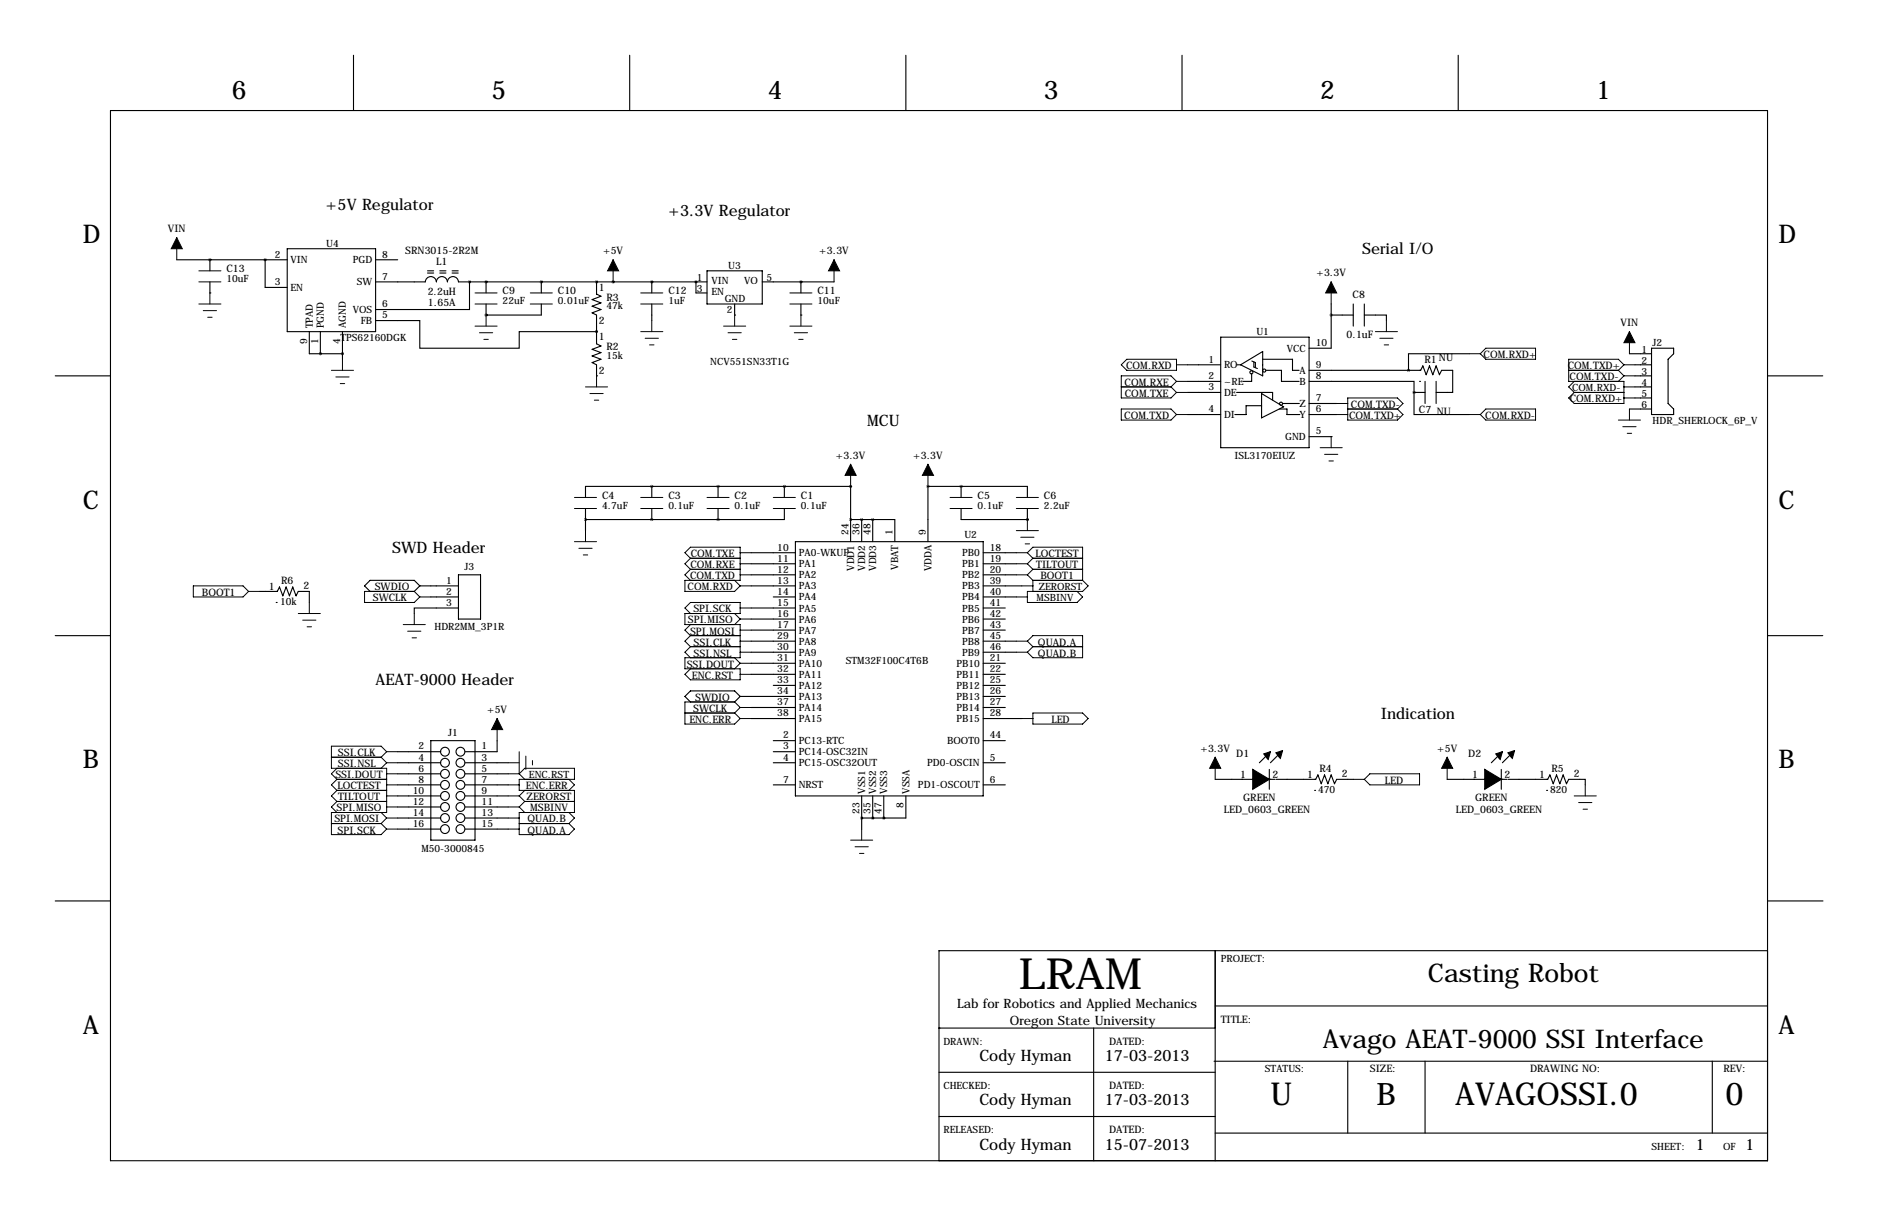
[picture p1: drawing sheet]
<svg xmlns="http://www.w3.org/2000/svg" width="432mm" height="279mm" viewBox="0 0 432 279" stroke-linecap="round" stroke-linejoin="round" font-family="sans-serif">
<g fill="none" stroke="#000" stroke-width=".25">
<path d="M81.3 12.7v12.7M144.8 12.7v12.7M208.3 12.7v12.7M271.8 12.7v12.7M335.3 12.7v12.7M25.4 25.4h381v241.3h-381zM40.6 59.7h25.4M48.3 59.7h.1M48.3 59.7v2.5M61 59.7h.1M61 59.7v6.3h5M66 57.2h20.4v19h-20.4z"/>
<path d="M86.4 59.7h5M48.3 67.3h.1M48.3 64.8v2.5M71.1 76.2v5.1h7.6M73.7 76.2v5.1M78.7 76.2v6.3M86.4 64.8h11.4a1.27 1.27 0 0 1 1.3-1.2 1.27 1.27 0 0 1 1.2 1.2 1.27 1.27 0 0 1 1.3-1.2 1.27 1.27 0 0 1 1.3 1.2 1.27 1.27 0 0 1 1.2-1.2 1.27 1.27 0 0 1 1.3 1.2h57.2M86.4 73.7h10.1v6.3h22.9v-3.8h17.8M107.9 64.8h.1M107.9 64.8v6.3h-21.5M111.8 72.4h.1M111.8 64.8h.1"/>
<path d="M111.8 64.8v2.5M111.8 69.8v2.6M124.5 64.8h.1M124.5 69.8v2.6h-12.7M124.5 64.8v2.5M137.2 76.2h.1M137.2 64.8h.1M137.2 64.8v2.8l1 .5-2.1 .7 2.1 .8-2.1 .8 2.1 .7-2.1 .8 1.1 .5v6.6l1 .5-2.1 .8 2.1 .7-2.1 .8 2.1 .7-2.1 .8 1.1 .5v2.6M141 64.8h.1M149.9 64.8h.1M149.9 64.8v2.5M149.9 69.8v3.9"/>
<path d="M160 64.8h.1M160 64.8v2.5h2.6M162.6 62.2h12.7v7.6h-12.7zM168.9 72.4h.1M168.9 69.8v2.6M175.3 64.8h16.5M184.1 72.4h.1M184.1 64.8h.1M184.1 64.8v2.5M184.1 69.8v2.6M280.7 77.5h20.3v25.4h-20.3zM306.1 69.8v10.2h-5.1"/>
<path d="M306.1 72.4h5M311.1 69.8v5.1M313.7 72.4h5.1v1.3M313.7 69.8v5.1M12.7 86.4h12.7M73.7 81.3h.1M78.7 81.3h.1M137.2 86.4h.1M273 87.6h7.7M273 83.8h7.7M273 95.2h7.7M273 90.2h7.7"/>
<path d="M284.3 90.2h8.3v1.7M284.4 83.8h.8M285.2 83.8l5.1-3v5.6zM287.8 85.9v1.7h-2M287.8 83l.8 .3v1.2M288.3 83.2v1.1l.8 .4M290.1 90.4l5 3.1-5 2.5zM290.1 93.2h-3.6v2h-2.6M290.4 82.5h6.8v2.6h1.5M291.1 85.1h3.5v2.5h4.1M294.1 94h1.8v1.2h3M294.9 92.7h3.9"/>
<path d="M301 85.1h25.6l.6-1 .7 2 .8-2 .7 2 .8-2 .8 2 .5-1h2.5v5.1h-3.8M301 87.6h24.1v2.6M301 95.2h6.3M301 92.7h6.3M323.8 85.1h.1M325.1 90.2h.1M325.1 90.2v5h12.7M325.1 90.2h2.6M326.4 87.6h.1M327.7 87.6v5.1M330.2 87.6v5.1M337.8 81.3h-14v3.8"/>
<path d="M374.6 94h5.1M374.6 81.3h5.1M375.9 86.4h3.8M375.9 83.8h3.8M375.9 88.9h3.8M375.9 91.4h3.8M379.7 80h5.1v1.3l-1.3 1.2v10.2l1.3 1.3v1.2h-5.1zM406.4 86.4h12.7M134.6 119.4h.1M134.6 116.8v5.1M149.9 111.8h.1M149.9 119.4h.1"/>
<path d="M149.9 111.8v2.5M149.9 116.8v2.6M165.1 111.8h.1M165.1 119.4h.1M165.1 111.8v2.5M165.1 116.8v2.6M180.3 111.8h.1M180.3 111.8v2.5M180.3 116.8v2.6h-45.7M195.6 119.4h.1M195.6 111.8h.1M195.6 119.4h10.1v5.1"/>
<path d="M195.6 111.8v12.7M195.6 111.8h-61v2.5M198.1 119.4h.1M198.1 119.4v5.1M200.7 119.4h.1M200.7 119.4v5.1M213.4 111.8h.1M213.4 111.8v12.7M213.4 111.8h22.8v2.5M221 111.8h.1M221 111.8v2.5M221 116.8v2.6h15.2"/>
<path d="M236.2 119.4h.1M236.2 116.8v2.6M301 100.3h5.1M306.1 100.3h.1M59.7 135.9h4.1l.5-1 .7 2 .8-2 .7 2 .8-2 .8 2 .5-1h2.5v2.5M63.5 138.4h.1M85.1 133.3h10.1l1.3 1.3-1.3 1.3h-10.1l-1.3-1.3zM96.5 134.6h8.9M99.1 137.2h6.3M105.4 139.7h-10.2v1.3M105.4 132.1h5.1v10.1h-5.1zM172.7 127h10.2"/>
<path d="M172.7 129.5h10.2M172.7 132.1h10.2M172.7 134.6h10.2M172.7 139.7h10.2M177.8 137.2h5.1M182.9 124.5h43.2v58.4h-43.2zM226.1 127h7.6M226.1 129.5h7.6M226.1 132.1h7.6M226.1 134.6h8.8M226.1 137.2h7.6M226.1 139.7h5"/>
<path d="M12.7 146h12.7M172.7 142.2h10.2M172.7 144.8h10.2M172.7 147.3h10.2M172.7 149.9h10.2M172.7 152.4h10.2M172.7 154.9h10.2M177.8 157.5h5.1M226.1 142.2h5M226.1 144.8h5M226.1 147.3h7.6M226.1 149.9h7.6"/>
<path d="M226.1 152.4h5M226.1 154.9h5M226.1 157.5h5M406.4 146h12.7M91.4 172.7h9.9M91.4 175.3h9.9M91.4 177.8h9.9M99.1 170.2h10.1v22.8h-10.1zM106.9 175.3h9.9M106.9 177.8h9.9M114.3 170.2v2.5h-7.4M157.5 160l1.2-1.2h10.2l1.3 1.2-1.3 1.3h-10.2z"/>
<path d="M170.2 160h12.7M172.7 162.6h10.2M172.7 165.1h10.2M177.8 170.2h5.1M177.8 172.7h5.1M177.8 175.3h5.1M226.1 170.2h5M226.1 175.3h5M226.1 160h5M226.1 162.6h5M226.1 165.1h8.8M279.4 179.1h13.7"/>
<path d="M291.8 176.8v4.6M292.1 172.7l-2.5 2.6M293.4 179.1h9.1l.5-1 .8 2 .7-2 .8 2 .8-2 .7 2 .5-1h3.8M294.6 172.7l-2.5 2.6M332.7 179.1h13.8M345.2 176.8v4.6M345.4 172.7l-2.5 2.6M346.7 179.1h9.2l.5-1 .7 2 .8-2 .7 2 .8-2 .8 2 .5-1h3.8v1.2M348 172.7l-2.6 2.6M91.4 180.3h9.9M91.4 182.9h9.9M91.4 185.4h9.9"/>
<path d="M91.4 188h9.9M91.4 190.5h9.9M106.9 180.3h9.9M106.9 182.9h9.9M106.9 185.4h9.9M106.9 188h9.9M106.9 190.5h9.9M177.8 180.3h5.1M198.1 188h.1M198.1 182.9v7.6M200.7 188h.1M200.7 182.9v5.1"/>
<path d="M203.2 188h.1M203.2 182.9v5.1M208.3 182.9v5.1h-10.2M226.1 180.3h5M302.3 181.6h.1M355.6 181.6h.1M12.7 207h12.7M279.4 218.4v48.3M406.4 218.4h-190.5v48.3M406.5 207h12.7M215.9 236.2h63.5M251.5 236.2v30.5"/>
<path d="M279.4 231.1h127M215.9 246.4h63.5M215.9 256.5h63.5M279.1 243.8h127.3M309.9 243.8v16.5M327.7 243.8v16.5M393.7 243.8v16.5M279.4 260.3h127"/>
<circle cx="287.7" cy="85.5" r=".36"/>
<circle cx="290.7" cy="85.1" r=".36"/>
<circle cx="294.5" cy="92.8" r=".36"/>
<circle cx="102.3" cy="172.7" r="1.02"/>
<circle cx="102.3" cy="177.8" r="1.02"/>
<circle cx="102.3" cy="175.3" r="1.02"/>
<circle cx="105.9" cy="177.8" r="1.02"/>
<circle cx="105.9" cy="172.7" r="1.02"/>
<circle cx="105.9" cy="175.3" r="1.02"/>
<circle cx="102.3" cy="182.9" r="1.02"/>
<circle cx="102.3" cy="185.4" r="1.02"/>
<circle cx="102.3" cy="190.5" r="1.02"/>
<circle cx="102.3" cy="180.3" r="1.02"/>
<circle cx="102.3" cy="188" r="1.02"/>
<circle cx="105.9" cy="182.9" r="1.02"/>
<circle cx="105.9" cy="190.5" r="1.02"/>
<circle cx="105.9" cy="185.4" r="1.02"/>
<circle cx="105.9" cy="180.3" r="1.02"/>
<circle cx="105.9" cy="188" r="1.02"/>
</g>
<g fill="none" stroke="#000" stroke-width=".23">
<path d="M40.6 54.6v5.1M141 59.7v5.1M191.8 59.7v5.1M45.7 69.8h5.1M45.7 62.2h5.1M45.7 64.8h5.1M46.7 71.4h3.1M47.8 72.9h1M48.3 67.3v2.5M109.2 67.3h5.1M109.2 69.8h5.1M109.2 74.9h5.1"/>
<path d="M110.2 76.5h3.1M111.3 78h1M111.8 72.4v2.5M121.9 67.3h5.1M121.9 69.8h5.1M147.3 67.3h5.1M147.3 69.8h5.1M147.3 76.2h5.1M148.3 77.7h3.1M149.4 79.2h1M149.9 73.7v2.5M166.4 74.9h5"/>
<path d="M167.4 76.5h3M168.4 78h1M168.9 72.4v2.5M181.6 67.3h5.1M181.6 69.8h5.1M181.6 74.9h5.1M182.6 76.5h3.1M183.6 78h1.1M184.1 72.4v2.5M306.1 64.8v5M316.2 76.2h5.1M317.2 77.7h3.1"/>
<path d="M318.3 79.2h1M318.8 73.7v2.5M374.6 76.2v5.1M76.2 85.1h5.1M77.2 86.6h3.1M78.2 88.1h1M78.7 82.5v2.6M134.6 88.9h5.1M135.6 90.4h3.1M136.7 91.9h1M137.2 86.4v2.5M257.8 94h11.4l1.3 1.2-1.3 1.3h-11.4z"/>
<path d="M257.8 88.9h11.4M257.8 83.8l1.3-1.3h11.4v2.6h-11.4zM269.2 88.9l1.3 1.3M270.5 87.6h2.5M270.5 87.6l-1.3 1.3M270.5 87.6l-1.3-1.2h-11.4v5h11.4l1.3-1.2M270.5 90.2h2.5M270.5 95.2h2.5M270.5 83.8h2.5M307.3 95.2h2.6M307.3 92.7h2.6M309.9 91.4h11.4l1.3 1.3-1.3 1.3 1.3 1.2-1.3 1.3h-11.4z"/>
<path d="M309.9 94h11.4M337.8 95.2h2.6M337.8 81.3h2.6M340.4 95.2l1.2-1.2h11.5v2.5h-11.5zM341.6 80h11.5v2.5h-11.5l-1.2-1.2zM360.7 85.1h11.4M361.9 90.2h11.5M361.9 87.6l-1.2 1.3 1.2 1.3M372.1 96.5h5.1M372.1 85.1l1.3 1.3M373.1 98h3.1M373.4 83.8l-1.3-1.3h-11.4v5.1h12.7v5.1h-11.5l-1.2-1.3 1.2-1.2"/>
<path d="M373.4 88.9h2.5M373.4 86.4h2.5M373.4 91.4h2.5M373.4 83.8h2.5M373.4 83.8l-1.3 1.3M373.4 86.4l-1.3 1.2M374.1 99.6h1.1M374.6 94v2.5M132.1 114.3h5.1M132.1 116.8h5.1M147.3 114.3h5.1M147.3 116.8h5.1"/>
<path d="M162.6 114.3h5M162.6 116.8h5M177.8 114.3h5.1M177.8 116.8h5.1M195.6 106.7v5.1M213.4 106.7v5.1M218.4 114.3h5.1M218.4 116.8h5.1M233.7 114.3h5.1M233.7 116.8h5.1M236.2 119.4v2.5M303.5 102.9h5.1"/>
<path d="M304.5 104.4h3.1M305.6 105.9h1M306.1 100.3v2.6M44.4 134.6h11.5l1.2 1.3-1.2 1.3h-11.5zM57.1 135.9h2.6M71.1 138.4v2.6M83.8 135.9h11.4l1.3 1.3-1.3 1.2h-11.4zM96.5 137.2h2.6M132.1 124.5h5.1M133.1 126h3M134.1 127.5h1M134.6 121.9v2.6"/>
<path d="M158.7 128.3l-1.2-1.3 1.2-1.3h11.5v7.6h-12.7v2.6h11.4l1.3-1.3M158.7 130.8h11.5M158.7 130.8l-1.2 1.3 1.2 1.2M158.7 128.3h11.5M158.7 128.3l-1.2 1.2 1.2 1.3M168.9 133.3l1.3 1.3M170.2 132.1h2.5M170.2 134.6h2.5M170.2 139.7h2.5M170.2 127h2.5M170.2 129.5h2.5M233.7 132.1h2.5"/>
<path d="M233.7 127h2.5M233.7 129.5h2.5M233.7 121.9h5.1M233.7 137.2h2.5M234.7 123.4h3M234.9 134.6h2.6M235.7 125h1M236.2 127l1.3 1.3M236.2 127l1.3-1.3h11.4v7.6M236.2 129.5l1.3 1.3M236.2 132.1l1.3 1.2M237.5 130.8h11.4"/>
<path d="M237.5 133.3h11.4M237.5 128.3h11.4M237.5 128.3l-1.3 1.2M237.5 130.8l-1.3 1.3M237.5 133.3v2.6M248.9 133.3l1.3 1.3-1.3 1.3h-12.7v2.5h11.4l1.3-1.2-1.3-1.3M68.6 141h5.1M69.6 142.5h3M70.6 144h1M92.7 143.5h5.1M93.7 145h3.1M94.7 146.6h1.1"/>
<path d="M95.2 141v2.5M158.7 141l-1.2-1.3 1.2-1.3h11.5v2.6h-12.7v2.5h12.7v7.6h-12.7v2.6h12.7v2.5h-11.5l-1.2-1.3 1.2-1.2M158.7 143.5l-1.2 1.3 1.2 1.2M158.7 146l-1.2 1.3 1.2 1.3M158.7 146h11.5M158.7 148.6h11.5M158.7 148.6l-1.2 1.3 1.2 1.2M168.9 141l1.3 1.2M168.9 151.1l1.3 1.3M170.2 142.2l-1.3 1.3M170.2 152.4l-1.3 1.3M170.2 142.2h2.5"/>
<path d="M170.2 144.8h2.5M170.2 147.3h2.5M170.2 149.9h2.5M170.2 152.4h2.5M170.2 154.9h2.5M233.7 147.3h2.5M233.7 149.9h2.5M236.2 147.3l1.3-1.3h11.4v5.1h-11.4l-1.3-1.2M236.2 147.3l1.3 1.3M237.5 148.6h11.4M237.5 148.6l-1.3 1.3M76.2 174h11.4"/>
<path d="M77.5 179.1h11.4M77.5 176.5l-1.3 1.3 1.3 1.3M77.5 179.1l-1.3 1.2 1.3 1.3M87.6 174l1.3 1.3M88.9 172.7h2.5M88.9 172.7l-1.3 1.3M88.9 172.7l-1.3-1.3h-11.4v5.1h12.7v10.2h-12.7v5.1h11.4l1.3-1.3M88.9 175.3h2.5M88.9 175.3l-1.3 1.2M88.9 177.8h2.5M114.3 165.1v5.1M116.8 175.3h2.6"/>
<path d="M116.8 177.8h2.6M119.4 172.7v5.1M119.4 177.8l1.2-1.3h11.5v2.6h-12.7v2.5h12.7v5.1h-12.7v5.1h11.4l1.3-1.3-1.3-1.3M119.4 177.8l1.2 1.3M120.9 173.7v3.1M122.4 174.8v1M130.8 179.1l1.3 1.2-1.3 1.3M157.5 163.8h11.4M168.9 163.8l1.3 1.3M170.2 162.6l-1.3-1.3h-11.4v5.1h11.4l1.3-1.3M170.2 162.6h2.5M170.2 162.6l-1.3 1.2"/>
<path d="M170.2 165.1h2.5M234.9 165.1h2.6M237.5 163.8h11.4l1.3 1.3-1.3 1.3h-11.4zM279.4 174v5.1M311.1 179.1h2.6M315 177.8h11.4v2.5h-11.4l-1.3-1.2zM332.7 174v5.1M76.2 189.2h11.4M77.5 184.1l-1.3 1.3 1.3 1.3M77.5 181.6h11.4M77.5 184.1h11.4M77.5 181.6l-1.3 1.3 1.3 1.2"/>
<path d="M87.6 186.7l1.3 1.3M87.6 189.2l1.3 1.3M88.9 180.3h2.5M88.9 182.9h2.5M88.9 185.4h2.5M88.9 188h2.5M88.9 190.5h2.5M88.9 188l-1.3 1.2M116.8 180.3h2.6M116.8 182.9h2.6M116.8 185.4h2.6M116.8 188h2.6"/>
<path d="M116.8 190.5h2.6M119.4 182.9l1.2 1.2M119.4 185.4l1.2 1.3M119.4 189.2h11.4M120.6 184.1h11.5M120.6 181.6l-1.2 1.3M120.6 184.1l-1.2 1.3M130.8 186.7l1.3 1.3-1.3 1.2M195.6 193h5.1M196.6 194.6h3M197.6 196.1h1M198.1 190.5v2.5"/>
<path d="M361.9 182.9h5.1M363 184.4h3M364 185.9h1M364.5 180.3v2.6"/>
</g>
<path d="M98.3 62.7h7.6M98.3 62.2h7.6" fill="none" stroke="#000" stroke-width=".25" stroke-dasharray="1.4 1.4"/>
<path d="M288 179.1h3.8l-3.8 2.3zM288 176.8l3.8 2.3h-3.8zM290.6 173.2l1.5-.5-.5 1.8zM293.4 173l1.5-.5-.5 1.7zM341.4 179.1h3.8l-3.8 2.3zM341.4 176.8l3.8 2.3h-3.8zM343.9 173.2l1.5-.5-.5 1.8zM346.7 173l1.5-.5-.5 1.7z" fill="#000" stroke="#000" stroke-width=".25"/>
<path d="M40.6 54.6l1.3 2.6h-2.5zM141 59.7l1.2 2.5h-2.5zM191.8 59.7l1.2 2.5h-2.5zM306.1 64.8l1.2 2.5h-2.5zM374.6 76.2l1.3 2.5h-2.5zM195.6 106.7l1.2 2.5h-2.5zM213.4 106.7l1.2 2.5h-2.5zM114.3 165.1l1.3 2.5h-2.6zM279.4 174l1.3 2.5h-2.6zM332.7 174l1.3 2.5h-2.5z" fill="#000" stroke="#000" stroke-width=".23"/>
<path d="M200.6 188a.05 .05 0 0 0 .1 0 .05 .05 0 0 0-.1 0zM200.6 119.4a.05 .05 0 0 0 .1 0 .05 .05 0 0 0-.1 0zM180.3 111.8a.05 .05 0 0 0 .1 0 .05 .05 0 0 0-.1 0zM149.8 111.8a.05 .05 0 0 0 .1 0 .05 .05 0 0 0-.1 0zM149.8 119.4a.05 .05 0 0 0 .1 0 .05 .05 0 0 0-.1 0zM213.3 111.8a.05 .05 0 0 0 .1 0 .05 .05 0 0 0-.1 0zM323.8 85.1a.05 .05 0 0 0 .1 0 .05 .05 0 0 0-.1 0zM306 72.4a.05 .05 0 0 0 .1 0 .05 .05 0 0 0-.1 0zM73.6 81.3a.05 .05 0 0 0 .1 0 .05 .05 0 0 0-.1 0zM78.7 81.3a.05 .05 0 0 0 .1 0 .05 .05 0 0 0-.1 0zM111.7 72.4a.05 .05 0 0 0 .1 0 .05 .05 0 0 0-.1 0zM111.7 64.8a.05 .05 0 0 0 .1 0 .05 .05 0 0 0-.1 0zM124.4 64.8a.05 .05 0 0 0 .1 0 .05 .05 0 0 0-.1 0zM137.1 64.8a.05 .05 0 0 0 .1 0 .05 .05 0 0 0-.1 0zM149.8 64.8a.05 .05 0 0 0 .1 0 .05 .05 0 0 0-.1 0zM140.9 64.8a.05 .05 0 0 0 .1 0 .05 .05 0 0 0-.1 0zM184.1 64.8a.05 .05 0 0 0 .1 0 .05 .05 0 0 0-.1 0zM60.9 59.7a.05 .05 0 0 0 .1 0 .05 .05 0 0 0-.1 0zM48.2 59.7a.05 .05 0 0 0 .1 0 .05 .05 0 0 0-.1 0zM107.9 64.8a.05 .05 0 0 0 .1 0 .05 .05 0 0 0-.1 0zM137.1 76.2a.05 .05 0 0 0 .1 0 .05 .05 0 0 0-.1 0z" fill="#000" stroke="#000" stroke-width=".63"/>
<text font-size="9.9" x="234.3" y="227.3">LRAM</text>
<g font-size="7.3">
<text x="292.1" y="254">U</text>
<text x="334.6" y="254">AVAGOSSI.0</text>
<text x="396.7" y="254">0</text>
</g>
<text font-size="7.1" x="316.5" y="254">B</text>
<g font-size="5.9">
<text x="53.3" y="22.9">6</text>
<text x="113" y="22.9">5</text>
<text x="176.5" y="22.9">4</text>
<text x="240" y="22.9">3</text>
<text x="303.5" y="22.9">2</text>
<text x="367" y="22.9">1</text>
<text x="19" y="55.9">D</text>
<text x="408.9" y="55.9">D</text>
<text x="19" y="116.8">C</text>
<text x="408.9" y="116.8">C</text>
<text x="19" y="176.5">B</text>
<text x="408.9" y="176.5">B</text>
<text x="328.3" y="225.6">Casting Robot</text>
<text x="19" y="237.5">A</text>
<text x="408.9" y="237.5">A</text>
<text x="304.2" y="240.8">Avago AEAT-9000 SSI Interface</text>
</g>
<g font-size="3.6">
<text x="74.9" y="48.3">+5V Regulator</text>
<text x="153.7" y="49.5">+3.3V Regulator</text>
<text x="313.2" y="58.4">Serial I/O</text>
<text x="199.4" y="97.8">MCU</text>
<text x="90.2" y="127">SWD Header</text>
<text x="86.4" y="157.5">AEAT-9000 Header</text>
<text x="317.5" y="165.1">Indication</text>
<text x="225.2" y="243.8">Cody Hyman</text>
<text x="254" y="243.8">17-03-2013</text>
<text x="225.2" y="254">Cody Hyman</text>
<text x="254" y="254">17-03-2013</text>
<text x="225.2" y="264.2">Cody Hyman</text>
<text x="254" y="264.2">15-07-2013</text>
<text x="389.9" y="264.1">1</text>
<text x="401.3" y="264.1">1</text>
</g>
<g font-size="3">
<text x="220.1" y="231.6">Lab for Robotics and Applied Mechanics</text>
<text x="232.2" y="235.5">Oregon State University</text>
</g>
<g font-size="2.4">
<text x="38.6" y="53.3">VIN</text>
<text x="93.2" y="58.3">SRN3015-2R2M</text>
<text x="138.7" y="58.4">+5V</text>
<text x="188.4" y="58.4">+3.3V</text>
<text x="52.1" y="62.5">C13</text>
<text x="100.3" y="61">L1</text>
<text x="302.7" y="63.5">+3.3V</text>
<text x="98.3" y="67.7">2.2uH</text>
<text x="98.4" y="70.2">1.65A</text>
<text x="115.6" y="67.6">C9</text>
<text x="128.3" y="67.6">C10</text>
<text x="137.7" y="66.8">1</text>
<text x="139.4" y="69.1">R3</text>
<text x="153.7" y="67.6">C12</text>
<text x="188" y="67.6">C11</text>
<text x="311" y="68.6">C8</text>
<text x="137.7" y="74.6">2</text>
<text x="309.6" y="77.6">0.1uF</text>
<text x="372.6" y="74.9">VIN</text>
<text x="137.7" y="78.2">1</text>
<text x="139.4" y="80.5">R2</text>
<text x="327.5" y="83.3">R1 NU</text>
<text x="341.1" y="82.3">COM.RXD+</text>
<text x="137.7" y="86">2</text>
<text x="258.6" y="88.6">COM.RXE</text>
<text x="258.9" y="84.8">COM.RXD</text>
<text x="360.5" y="84.8">COM.TXD+</text>
<text x="360.9" y="87.4">COM.TXD-</text>
<text x="258.6" y="91.2">COM.TXE</text>
<text x="310.6" y="93.7">COM.TXD-</text>
<text x="326.2" y="94.9">C7 NU</text>
<text x="360.9" y="92.5">COM.RXD+</text>
<text x="258.5" y="96.3">COM.TXD</text>
<text x="310.2" y="96.3">COM.TXD+</text>
<text x="341.5" y="96.3">COM.RXD-</text>
<text x="192.2" y="105.4">+3.3V</text>
<text x="210" y="105.4">+3.3V</text>
<text x="138.4" y="114.6">C4</text>
<text x="153.7" y="114.6">C3</text>
<text x="168.9" y="114.6">C2</text>
<text x="184.1" y="114.6">C1</text>
<text x="224.8" y="114.6">C5</text>
<text x="240" y="114.6">C6</text>
<text x="158.7" y="130.6">COM.RXE</text>
<text x="158.8" y="128">COM.TXE</text>
<text x="238.1" y="128">LOCTEST</text>
<text x="238.3" y="130.6">TILTOUT</text>
<text x="46.4" y="136.9">BOOT1</text>
<text x="61.8" y="135.5">1</text>
<text x="64.6" y="134.1">R6</text>
<text x="69.8" y="135.4">2</text>
<text x="86.2" y="135.6">SWDIO</text>
<text x="158.1" y="135.6">COM.RXD</text>
<text x="158.7" y="133.1">COM.TXD</text>
<text x="239.2" y="133.1">BOOT1</text>
<text x="85.7" y="138.2">SWCLK</text>
<text x="158.2" y="143.3">SPI.MISO</text>
<text x="159.4" y="140.7">SPI.SCK</text>
<text x="158.7" y="145.8">SPI.MOSI</text>
<text x="159.5" y="148.3">SSI.CLK</text>
<text x="238.7" y="148.3">QUAD.A</text>
<text x="157.9" y="153.4">SSI.DOUT</text>
<text x="159.1" y="156">ENC.RST</text>
<text x="159.5" y="150.9">SSI.NSL</text>
<text x="238.7" y="150.9">QUAD.B</text>
<text x="159.8" y="161">SWDIO</text>
<text x="112" y="163.8">+5V</text>
<text x="158.5" y="166.1">ENC.ERR</text>
<text x="159.4" y="163.6">SWCLK</text>
<text x="241.7" y="166.1">LED</text>
<text x="77.7" y="173.7">SSI.CLK</text>
<text x="276" y="172.7">+3.3V</text>
<text x="284.3" y="174">D1</text>
<text x="330.4" y="172.7">+5V</text>
<text x="337.6" y="174">D2</text>
<text x="77.1" y="178.8">SSI.DOUT</text>
<text x="77.7" y="176.3">SSI.NSL</text>
<text x="285.2" y="178.7">1</text>
<text x="292.6" y="178.7">2</text>
<text x="300.6" y="178.7">1</text>
<text x="303.4" y="177.3">R4</text>
<text x="308.5" y="178.6">2</text>
<text x="338.5" y="178.7">1</text>
<text x="345.9" y="178.7">2</text>
<text x="353.9" y="178.7">1</text>
<text x="356.7" y="177.3">R5</text>
<text x="361.9" y="178.6">2</text>
<text x="77.6" y="181.4">LOCTEST</text>
<text x="77.7" y="183.9">TILTOUT</text>
<text x="120.9" y="181.4">ENC.ERR</text>
<text x="121.1" y="183.9">ZERORST</text>
<text x="285.8" y="184">GREEN</text>
<text x="318.4" y="180.1">LED</text>
<text x="339.2" y="184">GREEN</text>
<text x="76.9" y="189">SPI.MOSI</text>
<text x="77.4" y="186.4">SPI.MISO</text>
<text x="77.6" y="191.5">SPI.SCK</text>
<text x="121.3" y="189">QUAD.B</text>
<text x="121.3" y="191.5">QUAD.A</text>
<text x="121.9" y="186.4">MSBINV</text>
<text x="281.4" y="186.8">LED_0603_GREEN</text>
<text x="334.8" y="186.8">LED_0603_GREEN</text>
<text x="280.7" y="234.9">TITLE:</text>
<text x="255" y="240">DATED:</text>
<text x="255" y="250.2">DATED:</text>
<text x="315" y="246.4">SIZE:</text>
<text x="351.8" y="246.4">DRAWING NO:</text>
<text x="396.2" y="246.4">REV:</text>
<text x="255" y="260.3">DATED:</text>
</g>
<g font-size="2.3">
<text x="63.2" y="59.2">2</text>
<text x="75" y="56.6">U4</text>
<text x="87.9" y="59.2">8</text>
<text x="52.1" y="64.9">10uF</text>
<text x="63.2" y="65.5">3</text>
<text x="66.8" y="60.5">VIN</text>
<text x="81.1" y="60.5">PGD</text>
<text x="82" y="65.6">SW</text>
<text x="87.9" y="64.3">7</text>
<text x="160.2" y="64.5">1</text>
<text x="163.6" y="65.3">VIN</text>
<text x="167.5" y="61.7">U3</text>
<text x="171.1" y="65.3">VO</text>
<text x="176.3" y="64.5">5</text>
<text x="66.8" y="66.8">EN</text>
<text x="81.1" y="71.9">VOS</text>
<text x="87.9" y="70.6">6</text>
<text x="115.6" y="69.9">22uF</text>
<text x="128.3" y="69.9">0.01uF</text>
<text x="139.4" y="71">47k</text>
<text x="153.7" y="69.9">1uF</text>
<text x="160.2" y="67.1">3</text>
<text x="163.6" y="67.9">EN</text>
<text x="166.6" y="69.4">GND</text>
<text x="167.1" y="72">2</text>
<text x="188" y="69.9">10uF</text>
<text x="71.9" y="75.4" transform="rotate(-90 71.9 75.4)">TPAD</text>
<text x="74.5" y="75.4" transform="rotate(-90 74.5 75.4)">PGND</text>
<text x="79.5" y="75.4" transform="rotate(-90 79.5 75.4)">AGND</text>
<text x="83" y="74.5">FB</text>
<text x="87.9" y="73.2">5</text>
<text x="288.9" y="77">U1</text>
<text x="70.6" y="79" transform="rotate(-90 70.6 79)">9</text>
<text x="73.2" y="79" transform="rotate(-90 73.2 79)">1</text>
<text x="78.2" y="79" transform="rotate(-90 78.2 79)">4</text>
<text x="78.3" y="78.3">TPS62160DGK</text>
<text x="139.4" y="82.4">15k</text>
<text x="163.3" y="83.9">NCV551SN33T1G</text>
<text x="277.8" y="83.3">1</text>
<text x="295.9" y="80.8">VCC</text>
<text x="302.5" y="79.5">10</text>
<text x="377.4" y="81">1</text>
<text x="377.4" y="83.6">2</text>
<text x="380" y="79.5">J2</text>
<text x="277.8" y="87.1">2</text>
<text x="277.8" y="89.7">3</text>
<text x="281.4" y="84.6">RO</text>
<text x="281.4" y="88.4">~RE</text>
<text x="298.8" y="85.9">A</text>
<text x="298.8" y="88.4">B</text>
<text x="302.5" y="84.6">9</text>
<text x="302.5" y="87.1">8</text>
<text x="361.5" y="89.9">COM.RXD-</text>
<text x="377.4" y="86.1">3</text>
<text x="377.4" y="88.6">4</text>
<text x="277.8" y="94.7">4</text>
<text x="281.4" y="91">DE</text>
<text x="298.8" y="93.5">Z</text>
<text x="302.5" y="92.2">7</text>
<text x="302.5" y="94.7">6</text>
<text x="377.4" y="91.2">5</text>
<text x="377.4" y="93.7">6</text>
<text x="281.4" y="96.1">DI</text>
<text x="295.5" y="101.1">GND</text>
<text x="298.8" y="96.1">Y</text>
<text x="302.5" y="99.8">5</text>
<text x="380" y="97.4">HDR_SHERLOCK_6P_V</text>
<text x="283.8" y="105.5">ISL3170EIUZ</text>
<text x="138.4" y="116.9">4.7uF</text>
<text x="153.7" y="116.9">0.1uF</text>
<text x="168.9" y="116.9">0.1uF</text>
<text x="184.1" y="116.9">0.1uF</text>
<text x="224.8" y="116.9">0.1uF</text>
<text x="240" y="116.9">2.2uF</text>
<text x="195.1" y="122.9" transform="rotate(-90 195.1 122.9)">24</text>
<text x="197.6" y="122.9" transform="rotate(-90 197.6 122.9)">36</text>
<text x="200.2" y="122.9" transform="rotate(-90 200.2 122.9)">48</text>
<text x="205.2" y="122.9" transform="rotate(-90 205.2 122.9)">1</text>
<text x="212.9" y="122.9" transform="rotate(-90 212.9 122.9)">9</text>
<text x="221.7" y="123.7">U2</text>
<text x="106.8" y="131.1">J3</text>
<text x="178.7" y="126.5">10</text>
<text x="178.7" y="129">11</text>
<text x="178.7" y="131.6">12</text>
<text x="183.6" y="127.8">PA0-WKUP</text>
<text x="183.6" y="130.3">PA1</text>
<text x="196.4" y="131.2" transform="rotate(-90 196.4 131.2)">VDD1</text>
<text x="198.9" y="131.2" transform="rotate(-90 198.9 131.2)">VDD2</text>
<text x="201.5" y="131.2" transform="rotate(-90 201.5 131.2)">VDD3</text>
<text x="206.5" y="130.9" transform="rotate(-90 206.5 130.9)">VBAT</text>
<text x="214.2" y="131.3" transform="rotate(-90 214.2 131.3)">VDDA</text>
<text x="221.2" y="127.8">PB0</text>
<text x="221.2" y="130.3">PB1</text>
<text x="227.6" y="126.5">18</text>
<text x="227.6" y="129">19</text>
<text x="227.6" y="131.6">20</text>
<text x="102.6" y="134.1">1</text>
<text x="102.6" y="136.7">2</text>
<text x="178.7" y="134.1">13</text>
<text x="178.7" y="136.7">14</text>
<text x="183.6" y="132.9">PA2</text>
<text x="183.6" y="135.4">PA3</text>
<text x="183.6" y="138">PA4</text>
<text x="221.2" y="132.9">PB2</text>
<text x="221.2" y="135.4">PB3</text>
<text x="221.2" y="138">PB4</text>
<text x="227.6" y="134.1">39</text>
<text x="227.6" y="136.7">40</text>
<text x="238.8" y="135.6">ZERORST</text>
<text x="64.4" y="139">10k</text>
<text x="102.6" y="139.2">3</text>
<text x="178.7" y="139.2">15</text>
<text x="178.7" y="141.7">16</text>
<text x="183.6" y="140.5">PA5</text>
<text x="183.6" y="143">PA6</text>
<text x="221.2" y="140.5">PB5</text>
<text x="221.2" y="143">PB6</text>
<text x="227.6" y="139.2">41</text>
<text x="227.6" y="141.7">42</text>
<text x="238.4" y="138.2">MSBINV</text>
<text x="99.9" y="144.9">HDR2MM_3P1R</text>
<text x="178.7" y="144.3">17</text>
<text x="178.7" y="146.8">29</text>
<text x="178.7" y="149.4">30</text>
<text x="183.6" y="145.6">PA7</text>
<text x="183.6" y="148.1">PA8</text>
<text x="221.2" y="145.6">PB7</text>
<text x="221.2" y="148.1">PB8</text>
<text x="227.6" y="144.3">43</text>
<text x="227.6" y="146.8">45</text>
<text x="227.6" y="149.4">46</text>
<text x="178.7" y="151.9">31</text>
<text x="178.7" y="154.4">32</text>
<text x="183.6" y="150.7">PA9</text>
<text x="183.6" y="153.2">PA10</text>
<text x="183.6" y="155.7">PA11</text>
<text x="194.5" y="152.7">STM32F100C4T6B</text>
<text x="219.9" y="153.2">PB10</text>
<text x="219.9" y="155.7">PB11</text>
<text x="221.2" y="150.7">PB9</text>
<text x="227.6" y="151.9">21</text>
<text x="227.6" y="154.4">22</text>
<text x="178.7" y="157">33</text>
<text x="178.7" y="159.5">34</text>
<text x="183.6" y="158.3">PA12</text>
<text x="183.6" y="160.8">PA13</text>
<text x="219.9" y="158.3">PB12</text>
<text x="219.9" y="160.8">PB13</text>
<text x="227.6" y="157">25</text>
<text x="227.6" y="159.5">26</text>
<text x="178.7" y="162.1">37</text>
<text x="178.7" y="164.6">38</text>
<text x="183.6" y="163.4">PA14</text>
<text x="183.6" y="165.9">PA15</text>
<text x="219.9" y="163.4">PB14</text>
<text x="219.9" y="165.9">PB15</text>
<text x="227.6" y="162.1">27</text>
<text x="227.6" y="164.6">28</text>
<text x="96.2" y="172.2">2</text>
<text x="103" y="169.2">J1</text>
<text x="110.7" y="172.2">1</text>
<text x="180" y="169.7">2</text>
<text x="180" y="172.2">3</text>
<text x="183.6" y="171">PC13-RTC</text>
<text x="183.6" y="173.5">PC14-OSC32IN</text>
<text x="217.8" y="171">BOOT0</text>
<text x="227.6" y="169.7">44</text>
<text x="96.2" y="174.8">4</text>
<text x="96.2" y="177.3">6</text>
<text x="96.2" y="179.8">8</text>
<text x="110.7" y="174.8">3</text>
<text x="110.7" y="177.3">5</text>
<text x="110.7" y="179.8">7</text>
<text x="121.6" y="178.8">ENC.RST</text>
<text x="180" y="174.8">4</text>
<text x="180" y="179.8">7</text>
<text x="183.6" y="176.1">PC15-OSC32OUT</text>
<text x="213.2" y="176.1">PD0-OSCIN</text>
<text x="227.6" y="174.8">5</text>
<text x="227.6" y="179.8">6</text>
<text x="94.9" y="182.4">10</text>
<text x="94.9" y="184.9">12</text>
<text x="110.7" y="182.4">9</text>
<text x="110.7" y="184.9">11</text>
<text x="183.6" y="181.1">NRST</text>
<text x="198.9" y="182.4" transform="rotate(-90 198.9 182.4)">VSS1</text>
<text x="201.5" y="182.4" transform="rotate(-90 201.5 182.4)">VSS2</text>
<text x="204" y="182.4" transform="rotate(-90 204 182.4)">VSS3</text>
<text x="207.8" y="185.7" transform="rotate(-90 207.8 185.7)">8</text>
<text x="209.1" y="182.4" transform="rotate(-90 209.1 182.4)">VSSA</text>
<text x="211.1" y="181.1">PD1-OSCOUT</text>
<text x="303.1" y="182.2">470</text>
<text x="356.4" y="182.2">820</text>
<text x="94.9" y="187.5">14</text>
<text x="94.9" y="190">16</text>
<text x="110.7" y="187.5">13</text>
<text x="110.7" y="190">15</text>
<text x="197.6" y="187" transform="rotate(-90 197.6 187)">23</text>
<text x="200.2" y="187" transform="rotate(-90 200.2 187)">35</text>
<text x="202.7" y="187" transform="rotate(-90 202.7 187)">47</text>
<text x="96.9" y="195.7">M50-3000845</text>
<text x="280.7" y="221">PROJECT:</text>
<text x="216.9" y="240">DRAWN:</text>
<text x="216.9" y="250.2">CHECKED:</text>
<text x="290.8" y="246.4">STATUS:</text>
<text x="216.9" y="260.3">RELEASED:</text>
<text x="379.7" y="264.2">SHEET:</text>
<text x="396.2" y="264.2">OF</text>
</g>
</svg>
